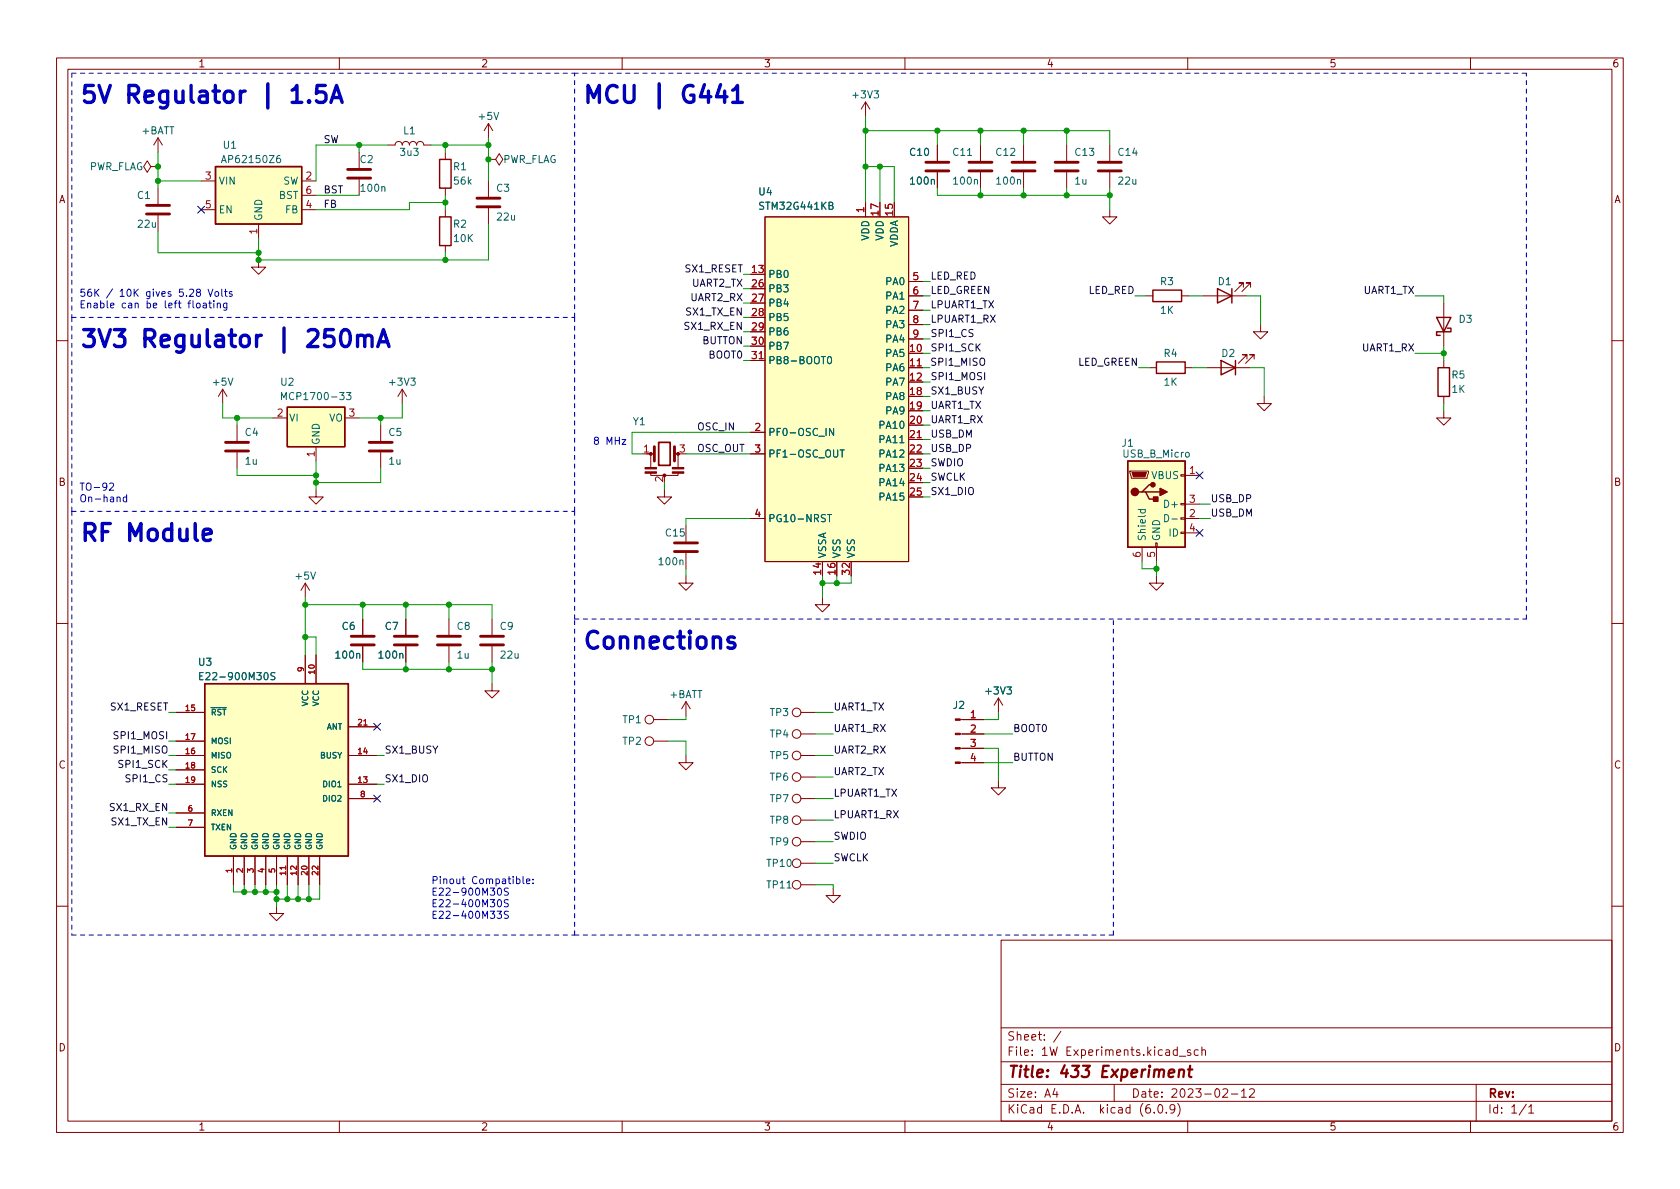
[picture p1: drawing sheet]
<svg xmlns="http://www.w3.org/2000/svg" width="297mm" height="210mm" viewBox="0 0 297 210" stroke-linecap="round" stroke-linejoin="round" font-family="sans-serif">
<g fill="none" stroke="#840000" stroke-width=".18">
<path d="M10 10.2h277v190.1h-277zM12 12.2h273v186.1h-273zM60 10.2v2M110 10.2v2M153 18l-.7 1.3M153 18v2.6M153 18l.8 1.3M160 10.2v2M210 10.2v2M260 10.2v2M26.7 29.5l-.7-1.1-.6 1.1 .6 1 .7-1h1.2M27.9 29.5h.1"/>
<path d="M27.9 24.4l-.7 1.2M27.9 24.4v2.5M27.9 33.3v2.8M27.9 38.1v2.8M27.9 24.4l.8 1.2M35.6 32h2.5M35.6 37.1h2.5M45.7 39.6v2.6M53.3 32h2.6M53.3 37.1h2.6M53.3 34.5h2.6M63.5 26.9v2.8"/>
<path d="M63.5 31.7v2.8M68.6 25.6h1.2a.64 .64 0 0 1 .7-.6 .64 .64 0 0 1 .6 .6 .64 .64 0 0 1 .7-.6 .64 .64 0 0 1 .6 .6 .64 .64 0 0 1 .6-.6 .64 .64 0 0 1 .7 .6 .64 .64 0 0 1 .6-.6 .64 .64 0 0 1 .6 .6h1.3M78.7 26.9v1.3M78.7 33.3v1.2M78.7 37.1v1.2M86.4 28.2h1.2l.7-1 .6 1-.6 1-.7-1M86.4 28.2h.1M86.4 21.8l-.8 1.3M86.4 21.8v2.6M86.4 32v2.8M86.4 36.8v2.8M86.4 21.8l.7 1.3"/>
<path d="M135.3 38.3h25.4v61h-25.4zM153 35.8v2.5M165.7 25.6v2.8M165.7 30.5v2.8M173.4 25.6v2.8M173.4 30.5v2.8M181 25.6v2.8M181 30.5v2.8M188.6 25.6v2.8M188.6 30.5v2.8M196.2 37.1v1.2h1.3l-1.3 1.3-1.3-1.3h1.3M196.2 25.6v2.8"/>
<path d="M196.2 30.5v2.8M45.7 46v1.2h1.3l-1.3 1.3-1.3-1.3h1.3M78.7 43.4v1.3M160.7 52.3h2.5M160.7 49.8h2.5M160.7 54.9h2.5M160.7 57.4h2.5M160.7 59.9h2.5M202.6 52.3h1.2M208.9 52.3h1.3M212.7 52.3h7.6M219.8 50.8v-.8h-.7h.7l-1.5 1.6"/>
<path d="M221.1 50.8v-.8h-.8h.8l-1.5 1.6M222.9 57.4v1.3h1.3l-1.3 1.2-1.3-1.2h1.3M255.3 53.6v7.6M10 60.2h2M39.4 68.8l-.8 1.3M39.4 68.8v2.6M39.4 68.8l.7 1.3M41.9 75.2v2.8M48.3 73.9h2.5M55.9 79v2.5M61 73.9h2.5M67.3 75.2v2.8"/>
<path d="M71.1 68.8l-.7 1.3M71.1 68.8v2.6M71.1 68.8l.8 1.3M132.7 76.4h2.6M132.7 63.7h2.6M160.7 65h2.5M160.7 77.7h2.5M203.2 65h1.3M209.5 65h1.3M213.4 65h7.6M220.5 63.5v-.8h-.8h.8l-1.6 1.6M221.7 63.5v-.8h-.7h.7l-1.5 1.6"/>
<path d="M223.5 70.1v1.3h1.3l-1.3 1.2-1.3-1.2h1.3M255.3 72.6v1.3h1.2l-1.2 1.3-1.3-1.3h1.3M255.3 63.7v1.3M255.3 70.1v1.3M285 60.2h2M41.9 80v2.8M55.9 86.6v1.3h1.2l-1.2 1.2-1.3-1.2h1.3M67.3 80v2.8M114.3 80.3h1.3M115.1 83.6v.5h4.8v-.5M115.1 80.3v2.4M117.5 86.6v1.3h1.2l-1.2 1.2-1.3-1.2h1.3"/>
<path d="M119.4 80.3h.6M119.9 80.3v2.5M121.3 93v2.8M121.3 97.8v2.8M132.7 80.3h2.6M132.7 91.7h2.6M199.8 83.3h3.3v.3l-.3 1h-2.8zM201.9 96.8v2.5M204.3 96h.3v.8h-.3zM204.5 96.8v2.5M208.8 94.1h.7v.3h-.7zM208.8 91.6h.7v.2h-.7z"/>
<path d="M208.8 89h.7v.3h-.7zM208.8 83.9h.7v.3h-.7zM209.5 91.7h2.6M209.5 84.1h2.6M209.5 89.1h2.6M209.5 94.2h2.6M10 110.2h2M54 103.1l-.8 1.3M54 103.1v2.6M54 115.8v5.1M54 103.1l.7 1.3M55.9 115.8v5.1"/>
<path d="M64.1 109.5v2.8M64.1 114.3v2.8M71.8 109.5v2.8M71.8 114.3v2.8M79.4 109.5v2.8M79.4 114.3v2.8M87 109.5v2.8M87 114.3v2.8M121.3 101.8v1.3h1.3l-1.3 1.3-1.3-1.3h1.3M145.4 105.7v1.2h1.3l-1.3 1.3-1.3-1.3h1.3M204.5 101.8v1.3h1.2l-1.2 1.3-1.3-1.3h1.3M285 110.2h2"/>
<path d="M31.1 133.6h5.1M31.1 131.1h5.1M31.1 138.7h5.1M31.1 126h5.1M31.1 136.1h5.1M61.6 133.6h5.1M61.6 138.7h5.1M61.6 128.5h5.1M87 120.9v1.3h1.3l-1.3 1.2-1.3-1.2h1.3M115.6 127.2h2.5M115.6 131.1h2.5M121.3 133.6v1.3h1.3l-1.3 1.2-1.3-1.2h1.3"/>
<path d="M121.3 124.1l-.8 1.2M121.3 124.1v2.5M121.3 124.1l.7 1.2M141.6 137.4h2.5M141.6 133.6h2.5M141.6 129.8h2.5M141.6 126h2.5M169.8 127.2h4.2M169.8 134.9h4.2M169.8 132.3h4.2M169.8 129.8h4.2M176.5 138v1.3h1.3l-1.3 1.3-1.2-1.3h1.2"/>
<path d="M176.5 123.4l-.7 1.3M176.5 123.4v2.6M176.5 123.4l.8 1.3M31.1 143.8h5.1M31.1 146.3h5.1M41.3 151.4v5.1M43.2 151.4v5.1M45.1 151.4v5.1M47 151.4v5.1M48.9 151.4v5.1M50.8 151.4v5.1M52.7 151.4v5.1"/>
<path d="M54.6 151.4v5.1M56.5 151.4v5.1M61.6 141.2h5.1M141.6 141.2h2.5M141.6 148.8h2.5M141.6 145h2.5M141.6 152.6h2.5M141.6 156.5h2.5M147.3 157.1v1.3h1.3l-1.3 1.2-1.3-1.2h1.3M10 160.2h2M48.9 160.3v1.2h1.3l-1.3 1.3-1.3-1.3h1.3M177 166.3h108v32h-108z"/>
<path d="M285 160.2h2M60 198.3v2M110 198.3v2M160 198.3v2M177 194.8h108M177 191.8h108M177 187.8h108M177 181.8h108M186.5 192.5l-.4 1h1M186.9 193v1M187.6 182.4l-1.3 1.9M197 191.8v3"/>
<path d="M204.1 196.7v.1M204.9 195.4l.2-.1a.81 .81 0 0 1 .6 .7 .81 .81 0 0 1-.3 .8h-.2a.81 .81 0 0 1-.6-.6 .81 .81 0 0 1 .3-.8zM206.2 196.7v.1M207.7 196l-.3 .3h-.3l-.2-.3 .1-.6 .4-.1 .2 .2a.99 .99 0 0 1-.3 1.3h-.3M208.2 195.1a1.72 1.72 0 0 1 0 2.3M208.5 186.8h1.1M210 198.3v2M210.5 185.7l-.4-.1-.2 .2 .1 .3 .5 .1v.4h-.6M211.9 185.7l-.5-.1-.3 .3v.4l.2 .3h.6M212.5 185.8l.2-.2 .4 .1v.9M212.5 185.1v1.5M216.2 192.7l.6-.2 .2 .2 .1 .3-1 1h1"/>
<path d="M217.7 193.5h1.2M219.5 193l.4-.5v1.5M219.5 194h.9M220.9 192.7l.6-.2 .2 .2 .1 .3-.9 1h.9M260 198.3v2M261 191.8v6.5M269.9 195.3l-1.3 1.9M270.3 195.8l.4-.5v1.5M270.3 196.8h.9"/>
<circle cx="114.8" cy="131.1" r=".76"/>
<circle cx="114.8" cy="127.2" r=".76"/>
<circle cx="140.8" cy="126" r=".76"/>
<circle cx="140.8" cy="137.4" r=".76"/>
<circle cx="140.8" cy="133.6" r=".76"/>
<circle cx="140.8" cy="129.8" r=".76"/>
<circle cx="140.8" cy="141.2" r=".76"/>
<circle cx="140.8" cy="156.5" r=".76"/>
<circle cx="140.8" cy="148.8" r=".76"/>
<circle cx="140.8" cy="152.6" r=".76"/>
<circle cx="140.8" cy="145" r=".76"/>
</g>
<path d="M206.6 189.8l1-.2v-.4l-.2-.1-.6 .1-.2 1 .2 .3 .6-.1M208.5 189.3a.49 .49 0 0 1 .9 .1l-.2 1.1M208.5 189.1l-.1 1.4M210.1 189.1h.7M210.4 188.5l-.2 1.7 .1 .2 .4 .1" fill="none" stroke="#840000" stroke-width=".4"/>
<g fill="none" stroke="#840000" stroke-width=".51">
<path d="M25.9 37.8h4.1M25.9 36.3h4.1M61.5 31.5h4M61.5 30h4M84.3 36.6h4.1M84.3 35h4.1M163.7 30.2h4.1M163.7 28.7h4.1M171.3 30.2h4.1M171.3 28.7h4.1M178.9 30.2h4.1M178.9 28.7h4.1"/>
<path d="M186.6 30.2h4M186.6 28.7h4M194.2 30.2h4M194.2 28.7h4M39.9 79.8h4M39.9 78.2h4M65.3 79.8h4M65.3 78.2h4M115.7 79v2.5M119.3 79v2.5M119.3 97.5h4M119.3 96h4"/>
<path d="M62.1 114h4.1M62.1 112.5h4.1M69.7 114h4.1M69.7 112.5h4.1M77.3 114h4.1M77.3 112.5h4.1M85 114h4M85 112.5h4"/>
</g>
<g fill="#ffffc2" stroke="#ffffc2" stroke-width=".18">
<path d="M50.8 72h10.2v7h-10.2z"/>
<path d="M38.1 29.5h15.2v10.1h-15.2z"/>
<path d="M36.2 120.9h25.4v30.5h-25.4z"/>
<path d="M135.3 38.3h25.4v61h-25.4z"/>
<path d="M199.4 81.5h10.1v15.3h-10.1z"/>
</g>
<g fill="none" stroke="#840000" stroke-width=".25">
<path d="M38.1 29.5h15.2v10.1h-15.2zM77.7 38.3h2.1v5.1h-2.1zM77.7 28.2h2.1v5.1h-2.1zM203.8 51.3h5.1v2h-5.1zM215.3 51l2.5 1.3-2.5 1.3zM217.8 51v2.6M254 56.1h2.5l-1.2 2.6zM255.9 58h.6v.7h-2.5v.6h.6M50.8 72h10.2v7h-10.2zM204.5 64h5v2h-5zM215.9 63.7l2.5 1.3-2.5 1.3zM218.4 63.7v2.6"/>
<path d="M254.3 65h2v5.1h-2zM199.4 81.5h10.1v15.3h-10.1zM201.9 87h.7l.6 1.3h1.3M202.6 87h2.5M203.8 85.7h-.6l-1.3 1.3h-.6M36.2 120.9h25.4v30.5h-25.4z"/>
</g>
<g fill="none" stroke="#006464" stroke-width=".18">
<path d="M49.8 70.7v-1.3l.4 .9 .4-.9v1.3M61.3 69.4h.7l-.4 .5 .4 .1v.6l-.2 .1-.5-.1M146.4 63.2l.2-.1a.68 .68 0 0 1 .4 .6 .68 .68 0 0 1-.4 .6l-.2-.1-.1-.4zM147.4 75.8v1.2l-.7-1.2v1.2M148.5 79.6h.8M148.9 79.6v1.2M146.3 91h.7M146.7 91v1.3M201.2 90.1h1.3M201.7 90.1v.4l.2 .2 .5-.1v-.5M205.9 91a.64 .64 0 0 1 .7 .6 .64 .64 0 0 1-.7 .7zM207.2 91.8h1"/>
<path d="M35.3 119.5h.4M35.9 118.9h-.6v1.3h.6M48.6 119l-.5-.1-.2 .2v.3l.6 .3 .1 .3-.2 .2-.5-.1"/>
</g>
<g fill="#840000" stroke="#840000" stroke-width=".18">
<path d="M168.9 134.7h.9v.3h-.9z"/>
<path d="M168.9 132.2h.9v.3h-.9z"/>
<path d="M168.9 129.7h.9v.2h-.9z"/>
<path d="M168.9 127.1h.9v.3h-.9z"/>
<path d="M114 83.4h2.1v.3h-2.1z"/>
<path d="M114 82.7h2.1v.2h-2.1z"/>
<path d="M118.9 83.4h2v.3h-2z"/>
<path d="M118.9 82.7h2v.2h-2z"/>
<path d="M200.2 83.6h2.5l-.3 .7h-2z"/>
<circle cx="115.1" cy="80.3" r=".25"/>
</g>
<path d="M116.5 78.2h2v4.1h-2z" fill="none" stroke="#840000" stroke-width=".3"/>
<g fill="#840000" stroke="#840000" stroke-width=".25">
<path d="M205.1 86.4l1.3 .6-1.3 .6z"/>
<path d="M204 87.9h.7v.7h-.7z"/>
<circle cx="200.7" cy="87" r=".63"/>
<circle cx="203.8" cy="85.7" r=".38"/>
</g>
<g fill="none" stroke="#0000c2" stroke-width=".6">
<path d="M54.6 17.8l.2 .2-.2 .1-.1-.1 .1-.2v.3M57.5 15.1h-1.4l-.2 1.4 .5-.3h.7l.3 .2 .2 .4v.7l-.1 .3-.4 .3h-.7l-.5-.3M58.5 18.1l1-3 1 3M58.8 17.2h1.4M127.4 15l-.7 2.1h1.8M128.1 16.1v2M129.5 16l.3-.2 .6-.7v3M129.5 18.1h1.8M60.5 58.6a.72 .72 0 0 1 .7-.3 .72 .72 0 0 1 .6 .6 1.76 1.76 0 0 1-.6 2.4 .77 .77 0 0 1-.8-.6 2.56 2.56 0 0 1 .1-2.1zM63.2 59.6a.75 .75 0 0 1 1.3 .1v1.6M63.2 59.3v2M64.5 59.7l.1-.3 .3-.1 .7 .1 .2 .3v1.6"/>
<path d="M66.8 61.3l1-3 1 3M67.1 60.4h1.4M35.9 94.6l1.5-.3-.2-.6-.3-.1h-.5l-.3 .1-.2 .3v1.1l.2 .3 .3 .2h.5l.3-.2M129.8 112.8l-.7-.2-.3 .2-.1 .3 .1 .4 1 .3 .2 .3-.2 .4-.3 .1h-.5l-.3-.1"/>
</g>
<g fill="none" stroke="#0000c2" stroke-width=".18">
<path d="M34.9 53.7l.3-.1 .2 .2v.4l-.2 .2h-.3l-.2-.2zM35 51.7l-.3-.3 .1-.1 .2-.2 .3 .1 .2 .2-.1 .2-.5 .1-.2 .2v.3l.3 .2h.2l.3-.2v-.3l-.3-.2M35.9 53.7h.5l.1 .7M36.5 53.9l-.4 .1-.2 .1 .2 .3h.4M36.8 51.1l.4 1.3 .4-1.3M36.9 53.6h.5M37.1 53.2v1.1l.3 .1M37.8 53.2v.1M37.8 53.6v.8M38.1 51.6h.3l.3 .2v.4l-.3 .2-.3-.1-.1-.1zM38.4 53.7l.2-.1 .3 .1 .1 .7M38.4 53.6v.8"/>
<path d="M39.2 51.1v1.1l.2 .2M39.7 51.6h.5M39.9 51.1v1.1l.3 .2M40.1 53.6v1l-.2 .3-.3-.1M40.1 53.7l-.4-.1-.2 .2 .1 .6h.5M41 51.6h-.3l-.2 .1 .1 .2 .4 .1v.3h-.5M110 77.7h.7l-.7 .9h.7M19.4 85.5l.5-.1 .2 .4-.8 .9h.8M22.4 88l-.4-.1-.2 .2 .1 .6h.5M22.4 87.5v1.2M88.1 157.2l.2-.2a.68 .68 0 0 1 .4 .7 .68 .68 0 0 1-.4 .6l-.2-.1-.2-.4zM88.1 159.2l.2-.1a.68 .68 0 0 1 .4 .6 .68 .68 0 0 1-.4 .7l-.2-.2-.2-.3z"/>
<path d="M89.9 157.1l-.5-.1-.2 .2v.3l.6 .3 .1 .3-.3 .2-.4-.1M89.9 159.1h-.5l-.2 .1v.4l.6 .2 .1 .3-.3 .3-.4-.1M91.3 155.5l.4-.1 .2 .3-.1 .5h-.5M92.5 155v1.1l.2 .2M93.1 155.8l.6-.1-.1-.2-.3-.1-.2 .2v.6h.5M94.2 156.1v.2M94.2 155.5v.1M87.9 161.1h.8l-.4 .5 .3 .1v.6l-.2 .1-.5-.1M89.9 161.2l-.5-.1-.2 .3 .1 .3 .5 .2v.4l-.2 .1-.4-.1"/>
</g>
<g fill="none" stroke="#0000c2" stroke-width=".18" stroke-dasharray=".8 .8">
<path d="M12.7 12.9h88.9M12.7 12.9v43.2M269.9 12.9h-168.3M12.7 56.1h88.9M12.7 56.1v34.3M101.6 56.1v-43.2M12.7 90.4v74.9M12.7 90.4h88.9M101.6 90.4v-34.3M101.6 90.4v19.1M101.6 109.5h168.3M269.9 109.5v-96.6"/>
<path d="M12.7 165.3h88.9M101.6 165.3v-55.8M101.6 165.3h95.2M196.8 165.3v-55.8"/>
</g>
<g fill="none" stroke="#009600" stroke-width=".18">
<path d="M27.9 26.9v6.4M27.9 32h7.7M55.9 34.5h7.6M63.5 25.6v1.3M68.6 25.6h-12.7v6.4M76.2 25.6h10.2M78.7 25.6v1.3M78.7 34.5v2.6M78.7 35.8h-6.3v1.3h-16.5M86.4 39.6v6.4h-40.7v-3.8M86.4 24.4v7.6M153 23.1h43.2v2.5"/>
<path d="M153 29.5h5.1v6.3M153 20.6v15.2M155.6 29.5v6.3M165.7 33.3v1.2h30.5M165.7 23.1v2.5M173.4 23.1v2.5M173.4 33.3v1.2M181 23.1v2.5M181 33.3v1.2M188.6 23.1v2.5M188.6 33.3v1.2M196.2 33.3v3.8"/>
<path d="M27.9 40.9v3.8h17.8M78.7 44.7v1.3M131.4 51h1.3M131.4 53.6h1.3M131.4 58.7h1.3M131.4 56.1h1.3M131.4 48.5h1.3M163.2 57.4h1.3M163.2 52.3h1.3M163.2 59.9h1.3M163.2 54.9h1.3M163.2 49.8h1.3"/>
<path d="M200.7 52.3h1.9M210.2 52.3h2.5M220.3 52.3h2.6v5.1M250.2 52.3h5.1v1.3M39.4 71.4v2.5h8.9M41.9 73.9v1.3M67.3 73.9v1.3M71.1 71.4v2.5h-7.6M131.4 61.2h1.3M131.4 63.7h1.3M132.7 76.4h-20.9v3.9h1.9M163.2 65h1.2"/>
<path d="M163.2 62.5h1.3M163.2 77.7h1.3M163.2 75.2h1.3M163.2 72.6h1.3M163.2 70.1h1.3M163.2 67.6h1.3M201.3 65h1.9M210.8 65h2.6M221 65h2.5v5.1M250.2 62.5h5.1M255.3 61.2v2.5M255.3 71.4v1.2"/>
<path d="M41.9 82.8v1.3h14M55.9 81.5v5.1M67.3 82.8v2.5h-11.4M117.5 85.3v1.3M121.3 80.3h11.4M132.7 91.7h-11.4v1.3M163.2 82.8h1.3M163.2 85.3h1.3M163.2 87.9h1.3M163.2 80.3h1.3M201.9 99.3v1.3h2.6M204.5 99.3v2.5"/>
<path d="M212.1 91.7h1.9M212.1 89.1h1.9M54 106.9h33v2.6M54 112.6h1.9v3.2M54 105.7v10.1M64.1 117.1v1.3h22.9M64.1 106.9v2.6M71.8 106.9v2.6M71.8 117.1v1.3M79.4 106.9v2.6M79.4 117.1v1.3M87 117.1v3.8"/>
<path d="M121.3 100.6v1.2M145.4 101.8v3.9M148 101.8v1.3M150.5 101.8v1.3h-5.1M29.8 138.7h1.3M29.8 126h1.3M29.8 133.6h1.3M29.8 131.1h1.3M29.8 136.1h1.3M66.7 138.7h1.2M66.7 133.6h1.2M118.1 131.1h3.2v2.5"/>
<path d="M121.3 126.6v.6h-3.2M144.1 126h3.2M144.1 133.6h3.2M144.1 129.8h3.2M144.1 137.4h3.2M174 129.8h5.1M174 132.3h2.5v5.7M174 134.9h5.1M176.5 126v1.2h-2.5M29.8 146.3h1.3M29.8 143.8h1.3M41.3 156.5v1.2h7.6"/>
<path d="M43.2 156.5v1.2M45.1 156.5v1.2M47 156.5v1.2M48.9 156.5v3.8M50.8 156.5v2.5M52.7 156.5v2.5M54.6 156.5v2.5M56.5 156.5v2.5h-7.6M144.1 141.2h3.2M144.1 156.5h3.2v.6M144.1 152.6h3.2M144.1 148.8h3.2"/>
<path d="M144.1 145h3.2"/>
</g>
<path d="M35 36.5l1.2 1.2M36.2 36.5l-1.2 1.2M211.5 83.5l1.2 1.2M211.5 93.6l1.2 1.2M212.7 83.5l-1.2 1.2M212.7 93.6l-1.2 1.2M66.1 127.9l1.2 1.2M67.3 127.9l-1.2 1.2M66.1 140.6l1.2 1.2M67.3 140.6l-1.2 1.2" fill="none" stroke="#000084" stroke-width=".18"/>
<g fill="#009600" stroke="#009600" stroke-width=".18">
<circle cx="153" cy="29.5" r=".46"/>
<circle cx="173.4" cy="34.5" r=".46"/>
<circle cx="86.4" cy="28.2" r=".46"/>
<circle cx="78.7" cy="35.8" r=".46"/>
<circle cx="86.4" cy="25.6" r=".46"/>
<circle cx="78.7" cy="46" r=".46"/>
<circle cx="78.7" cy="25.6" r=".46"/>
<circle cx="153" cy="23.1" r=".46"/>
<circle cx="165.7" cy="23.1" r=".46"/>
<circle cx="155.6" cy="29.5" r=".46"/>
<circle cx="196.2" cy="34.5" r=".46"/>
<circle cx="188.6" cy="34.5" r=".46"/>
<circle cx="148" cy="103.1" r=".46"/>
<circle cx="255.3" cy="62.5" r=".46"/>
<circle cx="204.5" cy="100.6" r=".46"/>
<circle cx="145.4" cy="103.1" r=".46"/>
<circle cx="181" cy="34.5" r=".46"/>
<circle cx="188.6" cy="23.1" r=".46"/>
<circle cx="181" cy="23.1" r=".46"/>
<circle cx="173.4" cy="23.1" r=".46"/>
<circle cx="79.4" cy="106.9" r=".46"/>
<circle cx="71.8" cy="106.9" r=".46"/>
<circle cx="54.6" cy="159" r=".46"/>
<circle cx="71.8" cy="118.4" r=".46"/>
<circle cx="79.4" cy="118.4" r=".46"/>
<circle cx="63.5" cy="25.6" r=".46"/>
<circle cx="27.9" cy="32" r=".46"/>
<circle cx="27.9" cy="29.5" r=".46"/>
<circle cx="45.7" cy="44.7" r=".46"/>
<circle cx="45.1" cy="157.7" r=".46"/>
<circle cx="43.2" cy="157.7" r=".46"/>
<circle cx="48.9" cy="157.7" r=".46"/>
<circle cx="47" cy="157.7" r=".46"/>
<circle cx="55.9" cy="84.1" r=".46"/>
<circle cx="55.9" cy="85.3" r=".46"/>
<circle cx="67.3" cy="73.9" r=".46"/>
<circle cx="41.9" cy="73.9" r=".46"/>
<circle cx="45.7" cy="46" r=".46"/>
<circle cx="48.9" cy="159" r=".46"/>
<circle cx="50.8" cy="159" r=".46"/>
<circle cx="52.7" cy="159" r=".46"/>
<circle cx="54" cy="106.9" r=".46"/>
<circle cx="54" cy="112.6" r=".46"/>
<circle cx="64.1" cy="106.9" r=".46"/>
<circle cx="87" cy="118.4" r=".46"/>
</g>
<g font-size="4.2" fill="#0000c2">
<text x="14" y="18.2">5V Regulator | 1.5A</text>
<text x="102.9" y="18.2">MCU | G441</text>
<text x="14" y="61.4">3V3 Regulator | 250mA</text>
<text x="14" y="95.7">RF Module</text>
<text x="102.9" y="114.8">Connections</text>
</g>
<text font-size="2.8" fill="#840000" x="178" y="190.6">Title: 433 Experiment</text>
<g font-size="2.1" fill="#840000">
<text x="178" y="184">Sheet: /</text>
<text x="178" y="186.7">File: 1W Experiments.kicad_sch</text>
<text x="178" y="196.9">KiCad E.D.A. kicad (6.0.9)</text>
<text x="178" y="194.1">Size: A4</text>
<text x="200" y="194.1">Date: 2023-02-12</text>
<text x="263" y="194.1">Rev:</text>
<text x="263" y="196.9">Id: 1/1</text>
</g>
<g font-size="1.8" fill="#840000">
<text x="35" y="11.9">1</text>
<text x="85" y="11.9">2</text>
<text x="135" y="11.9">3</text>
<text x="185" y="11.9">4</text>
<text x="235" y="11.9">5</text>
<text x="285" y="11.9">6</text>
<text x="10.3" y="35.9">A</text>
<text x="285.3" y="35.9">A</text>
<text x="10.3" y="85.9">B</text>
<text x="285.3" y="85.9">B</text>
<text x="10.3" y="135.9">C</text>
<text x="285.3" y="135.9">C</text>
<text x="10.3" y="185.9">D</text>
<text x="285.3" y="185.9">D</text>
<text x="35" y="199.9">1</text>
<text x="85" y="199.9">2</text>
<text x="135" y="199.9">3</text>
<text x="185" y="199.9">4</text>
<text x="235" y="199.9">5</text>
<text x="285" y="199.9">6</text>
</g>
<g font-size="1.8" fill="#006464">
<text x="150.9" y="17.4">+3V3</text>
<text x="25.1" y="23.7">+BATT</text>
<text x="71.4" y="23.7">L1</text>
<text x="84.8" y="21.2">+5V</text>
<text x="39.5" y="26.3">U1</text>
<text x="39.7" y="28.8">AP62150Z6</text>
<text x="63.7" y="28.8">C2</text>
<text x="70.9" y="27.6">3u3</text>
<text x="88.7" y="28.8">PWR_FLAG</text>
<text x="161" y="27.6">C10</text>
<text x="168.6" y="27.6">C11</text>
<text x="176.2" y="27.6">C12</text>
<text x="190.2" y="27.6">C13</text>
<text x="197.8" y="27.6">C14</text>
<text x="15.6" y="30.1">PWR_FLAG</text>
<text x="24.3" y="35.2">C1</text>
<text x="38.6" y="32.6">VIN</text>
<text x="49.3" y="35.2">BST</text>
<text x="50" y="32.6">SW</text>
<text x="64" y="33.9">100n</text>
<text x="80.2" y="30.1">R1</text>
<text x="80.3" y="32.6">56k</text>
<text x="87.8" y="33.9">C3</text>
<text x="134.2" y="34.5">U4</text>
<text x="161.1" y="32.6">100n</text>
<text x="168.7" y="32.6">100n</text>
<text x="176.3" y="32.6">100n</text>
<text x="190.1" y="32.6">1u</text>
<text x="197.8" y="32.6">22u</text>
<text x="24.5" y="40.3">22u</text>
<text x="38.6" y="37.7">EN</text>
<text x="46.4" y="39.1" transform="rotate(-90 46.4 39.1)">GND</text>
<text x="50.5" y="37.7">FB</text>
<text x="80.2" y="40.3">R2</text>
<text x="88" y="39">22u</text>
<text x="134.5" y="37.1">STM32G441KB</text>
<text x="80.3" y="42.8">10K</text>
<text x="153.7" y="42.6" transform="rotate(-90 153.7 42.6)">VDD</text>
<text x="156.2" y="42.6" transform="rotate(-90 156.2 42.6)">VDD</text>
<text x="158.7" y="43.9" transform="rotate(-90 158.7 43.9)">VDDA</text>
<text x="135.8" y="49.1">PB0</text>
<text x="135.8" y="51.7">PB3</text>
<text x="156.7" y="50.4">PA0</text>
<text x="156.7" y="53">PA1</text>
<text x="205.2" y="50.4">R3</text>
<text x="215.4" y="50.4">D1</text>
<text x="135.8" y="54.2">PB4</text>
<text x="135.8" y="56.8">PB5</text>
<text x="135.8" y="59.3">PB6</text>
<text x="156.7" y="55.5">PA2</text>
<text x="156.7" y="58">PA3</text>
<text x="205.2" y="55.5">1K</text>
<text x="258" y="57.1">D3</text>
<text x="135.8" y="61.8">PB7</text>
<text x="135.8" y="64.4">PB8-BOOT0</text>
<text x="156.7" y="63.1">PA5</text>
<text x="156.7" y="65.7">PA6</text>
<text x="156.7" y="60.6">PA4</text>
<text x="205.8" y="63.1">R4</text>
<text x="216" y="63.1">D2</text>
<text x="37.8" y="68.2">+5V</text>
<text x="49.7" y="68.2">U2</text>
<text x="50.7" y="70.7">MCP1700-33</text>
<text x="69" y="68.2">+3V3</text>
<text x="156.7" y="68.2">PA7</text>
<text x="156.7" y="70.7">PA8</text>
<text x="205.8" y="68.2">1K</text>
<text x="256.7" y="66.9">R5</text>
<text x="256.7" y="69.5">1K</text>
<text x="43.4" y="77.1">C4</text>
<text x="51.1" y="74.5">VI</text>
<text x="58.1" y="74.5">VO</text>
<text x="68.8" y="77.1">C5</text>
<text x="111.9" y="75.2">Y1</text>
<text x="135.8" y="77.1">PF0-OSC_IN</text>
<text x="155.7" y="75.8">PA10</text>
<text x="156.7" y="73.3">PA9</text>
<text x="43.4" y="82.2">1u</text>
<text x="56.5" y="78.7" transform="rotate(-90 56.5 78.7)">GND</text>
<text x="68.8" y="82.2">1u</text>
<text x="135.8" y="80.9">PF1-OSC_OUT</text>
<text x="155.7" y="78.4">PA11</text>
<text x="155.7" y="80.9">PA12</text>
<text x="155.7" y="83.4">PA13</text>
<text x="198.4" y="79">J1</text>
<text x="198.6" y="80.9">USB_B_Micro</text>
<text x="155.7" y="86">PA14</text>
<text x="155.7" y="88.5">PA15</text>
<text x="203.6" y="84.7">VBUS</text>
<text x="206.2" y="89.8">D+</text>
<text x="117.8" y="94.9">C15</text>
<text x="135.8" y="92.3">PG10-NRST</text>
<text x="202.6" y="95.8" transform="rotate(-90 202.6 95.8)">Shield</text>
<text x="205.1" y="95.8" transform="rotate(-90 205.1 95.8)">GND</text>
<text x="206.8" y="94.9">ID</text>
<text x="116.7" y="99.9">100n</text>
<text x="146" y="98.8" transform="rotate(-90 146 98.8)">VSSA</text>
<text x="148.6" y="98.8" transform="rotate(-90 148.6 98.8)">VSS</text>
<text x="151.1" y="98.8" transform="rotate(-90 151.1 98.8)">VSS</text>
<text x="52.4" y="102.5">+5V</text>
<text x="60.5" y="111.4">C6</text>
<text x="68.1" y="111.4">C7</text>
<text x="80.8" y="111.4">C8</text>
<text x="88.5" y="111.4">C9</text>
<text x="35.1" y="117.7">U3</text>
<text x="59.5" y="116.5">100n</text>
<text x="67.1" y="116.5">100n</text>
<text x="80.9" y="116.5">1u</text>
<text x="88.6" y="116.5">22u</text>
<text x="36.3" y="120.3">E22-900M30S</text>
<text x="118.4" y="123.4">+BATT</text>
<text x="168.6" y="125.3">J2</text>
<text x="174.4" y="122.8">+3V3</text>
<text x="110.1" y="127.9">TP1</text>
<text x="110.1" y="131.7">TP2</text>
<text x="136.2" y="130.4">TP4</text>
<text x="136.2" y="126.6">TP3</text>
<text x="136.2" y="134.2">TP5</text>
<text x="136.2" y="141.9">TP7</text>
<text x="136.2" y="138">TP6</text>
<text x="136.2" y="149.5">TP9</text>
<text x="136.2" y="145.7">TP8</text>
<text x="135.7" y="153.3">TP10</text>
<text x="135.7" y="157.1">TP11</text>
</g>
<g font-size="1.8" fill="#0f0f0f">
<text x="57.1" y="25.3">SW</text>
<text x="57.1" y="34.2">BST</text>
<text x="57.1" y="36.7">FB</text>
<text x="121.2" y="48.2">SX1_RESET</text>
<text x="122.1" y="53.2">UART2_RX</text>
<text x="122.3" y="50.7">UART2_TX</text>
<text x="164.5" y="49.4">LED_RED</text>
<text x="164.5" y="52">LED_GREEN</text>
<text x="192.4" y="52">LED_RED</text>
<text x="241.1" y="52">UART1_TX</text>
<text x="121.2" y="58.3">SX1_RX_EN</text>
<text x="121.4" y="55.8">SX1_TX_EN</text>
<text x="164.5" y="57">LPUART1_RX</text>
<text x="164.5" y="59.6">SPI1_CS</text>
<text x="164.5" y="54.5">LPUART1_TX</text>
<text x="124.1" y="60.9">BUTTON</text>
<text x="125.4" y="63.4">BOOT0</text>
<text x="164.4" y="64.7">SPI1_MISO</text>
<text x="164.5" y="62.1">SPI1_SCK</text>
<text x="190.5" y="64.7">LED_GREEN</text>
<text x="240.9" y="62.1">UART1_RX</text>
<text x="164.5" y="67.2">SPI1_MOSI</text>
<text x="164.5" y="69.7">SX1_BUSY</text>
<text x="123.2" y="76.1">OSC_IN</text>
<text x="164.5" y="74.8">UART1_RX</text>
<text x="164.5" y="77.4">USB_DM</text>
<text x="164.5" y="72.3">UART1_TX</text>
<text x="123.2" y="79.9">OSC_OUT</text>
<text x="164.5" y="82.4">SWDIO</text>
<text x="164.5" y="79.9">USB_DP</text>
<text x="164.5" y="87.5">SX1_DIO</text>
<text x="164.5" y="85">SWCLK</text>
<text x="214" y="88.8">USB_DP</text>
<text x="214" y="91.3">USB_DM</text>
<text x="19.6" y="125.6">SX1_RESET</text>
<text x="147.3" y="125.6">UART1_TX</text>
<text x="20.5" y="130.7">SPI1_MOSI</text>
<text x="147.3" y="129.4">UART1_RX</text>
<text x="179.1" y="129.4">BOOT0</text>
<text x="20.5" y="133.2">SPI1_MISO</text>
<text x="21.3" y="135.8">SPI1_SCK</text>
<text x="67.9" y="133.2">SX1_BUSY</text>
<text x="147.3" y="133.2">UART2_RX</text>
<text x="147.3" y="137.1">UART2_TX</text>
<text x="179.1" y="134.5">BUTTON</text>
<text x="19.6" y="143.4">SX1_RX_EN</text>
<text x="22.6" y="138.3">SPI1_CS</text>
<text x="67.9" y="138.3">SX1_DIO</text>
<text x="147.3" y="140.9">LPUART1_TX</text>
<text x="19.8" y="145.9">SX1_TX_EN</text>
<text x="147.3" y="148.5">SWDIO</text>
<text x="147.3" y="144.7">LPUART1_RX</text>
<text x="147.3" y="152.3">SWCLK</text>
</g>
<g font-size="1.8" fill="#a90000">
<text x="36.3" y="31.7">3</text>
<text x="54.1" y="31.7">2</text>
<text x="54.1" y="34.3">6</text>
<text x="36.3" y="36.8">5</text>
<text x="45.5" y="41.4" transform="rotate(-90 45.5 41.4)">1</text>
<text x="54.1" y="36.8">4</text>
<text x="152.8" y="37.6" transform="rotate(-90 152.8 37.6)">1</text>
<text x="155.3" y="38.1" transform="rotate(-90 155.3 38.1)">17</text>
<text x="157.9" y="38.1" transform="rotate(-90 157.9 38.1)">15</text>
<text x="133" y="48.3">13</text>
<text x="133" y="50.8">26</text>
<text x="133" y="53.3">27</text>
<text x="161.4" y="49.5">5</text>
<text x="161.4" y="52.1">6</text>
<text x="133" y="55.9">28</text>
<text x="133" y="58.4">29</text>
<text x="161.4" y="54.6">7</text>
<text x="161.4" y="57.1">8</text>
<text x="161.4" y="59.7">9</text>
<text x="133" y="61">30</text>
<text x="133" y="63.5">31</text>
<text x="160.9" y="62.2">10</text>
<text x="160.9" y="64.8">11</text>
<text x="160.9" y="67.3">12</text>
<text x="160.9" y="69.8">18</text>
<text x="49" y="73.7">2</text>
<text x="61.7" y="73.7">3</text>
<text x="133.5" y="76.2">2</text>
<text x="160.9" y="72.4">19</text>
<text x="160.9" y="74.9">20</text>
<text x="160.9" y="77.5">21</text>
<text x="55.6" y="80.8" transform="rotate(-90 55.6 80.8)">1</text>
<text x="113.8" y="80">1</text>
<text x="120.2" y="80">3</text>
<text x="133.5" y="80">3</text>
<text x="160.9" y="80">22</text>
<text x="160.9" y="82.5">23</text>
<text x="210.3" y="83.8">1</text>
<text x="117.2" y="85.2" transform="rotate(-90 117.2 85.2)">2</text>
<text x="160.9" y="85.1">24</text>
<text x="160.9" y="87.6">25</text>
<text x="210.3" y="88.9">3</text>
<text x="133.5" y="91.4">4</text>
<text x="210.3" y="91.4">2</text>
<text x="210.3" y="94">4</text>
<text x="145.2" y="101.6" transform="rotate(-90 145.2 101.6)">14</text>
<text x="147.7" y="101.6" transform="rotate(-90 147.7 101.6)">16</text>
<text x="150.2" y="101.6" transform="rotate(-90 150.2 101.6)">32</text>
<text x="201.7" y="98.5" transform="rotate(-90 201.7 98.5)">6</text>
<text x="204.2" y="98.5" transform="rotate(-90 204.2 98.5)">5</text>
<text x="171.6" y="127">1</text>
<text x="171.6" y="129.5">2</text>
<text x="171.6" y="132.1">3</text>
<text x="171.6" y="134.6">4</text>
</g>
<g font-size="1.8" fill="#0000c2">
<text x="14" y="52.5">56K / 10K gives 5.28 Volts</text>
<text x="14" y="54.5">Enable can be left floating</text>
<text x="104.8" y="78.6">8 MHz</text>
<text x="14" y="86.8">TO-92</text>
<text x="14" y="88.8">On-hand</text>
<text x="76.2" y="156.3">Pinout Compatible:</text>
<text x="76.2" y="158.4">E22-900M30S</text>
<text x="76.2" y="160.4">E22-400M30S</text>
<text x="76.2" y="162.5">E22-400M33S</text>
</g>
<g font-size="1.4" fill="#a90000">
<text x="53.7" y="118.8" transform="rotate(-90 53.7 118.8)">9</text>
<text x="55.6" y="119.1" transform="rotate(-90 55.6 119.1)">10</text>
<text x="32.9" y="125.7">15</text>
<text x="32.9" y="130.8">17</text>
<text x="63.3" y="128.3">21</text>
<text x="32.9" y="133.3">16</text>
<text x="32.9" y="135.9">18</text>
<text x="63.3" y="133.3">14</text>
<text x="32.9" y="138.4">19</text>
<text x="33.3" y="143.5">6</text>
<text x="63.3" y="138.4">13</text>
<text x="63.7" y="141">8</text>
<text x="33.3" y="146">7</text>
<text x="41" y="154.3" transform="rotate(-90 41 154.3)">1</text>
<text x="42.9" y="154.3" transform="rotate(-90 42.9 154.3)">2</text>
<text x="44.8" y="154.3" transform="rotate(-90 44.8 154.3)">3</text>
<text x="46.7" y="154.3" transform="rotate(-90 46.7 154.3)">4</text>
<text x="48.6" y="154.3" transform="rotate(-90 48.6 154.3)">5</text>
<text x="50.5" y="154.7" transform="rotate(-90 50.5 154.7)">11</text>
<text x="52.5" y="154.7" transform="rotate(-90 52.5 154.7)">12</text>
<text x="54.4" y="154.7" transform="rotate(-90 54.4 154.7)">20</text>
<text x="56.3" y="154.7" transform="rotate(-90 56.3 154.7)">22</text>
</g>
<g font-size="1.4" fill="#006464">
<text x="54.5" y="124.9" transform="rotate(-90 54.5 124.9)">VCC</text>
<text x="56.4" y="124.9" transform="rotate(-90 56.4 124.9)">VCC</text>
<text x="37.2" y="126.5">~{RST}</text>
<text x="37.2" y="131.6">MOSI</text>
<text x="57.7" y="129">ANT</text>
<text x="37.2" y="134.1">MISO</text>
<text x="37.2" y="136.6">SCK</text>
<text x="56.6" y="134.1">BUSY</text>
<text x="37.2" y="139.2">NSS</text>
<text x="57.3" y="139.2">DIO1</text>
<text x="57.3" y="141.7">DIO2</text>
<text x="37.2" y="144.3">RXEN</text>
<text x="37.2" y="146.8">TXEN</text>
<text x="41.8" y="150.4" transform="rotate(-90 41.8 150.4)">GND</text>
<text x="43.7" y="150.4" transform="rotate(-90 43.7 150.4)">GND</text>
<text x="45.6" y="150.4" transform="rotate(-90 45.6 150.4)">GND</text>
<text x="47.5" y="150.4" transform="rotate(-90 47.5 150.4)">GND</text>
<text x="49.4" y="150.4" transform="rotate(-90 49.4 150.4)">GND</text>
<text x="51.3" y="150.4" transform="rotate(-90 51.3 150.4)">GND</text>
<text x="53.2" y="150.4" transform="rotate(-90 53.2 150.4)">GND</text>
<text x="55.1" y="150.4" transform="rotate(-90 55.1 150.4)">GND</text>
<text x="57" y="150.4" transform="rotate(-90 57 150.4)">GND</text>
</g>
</svg>
